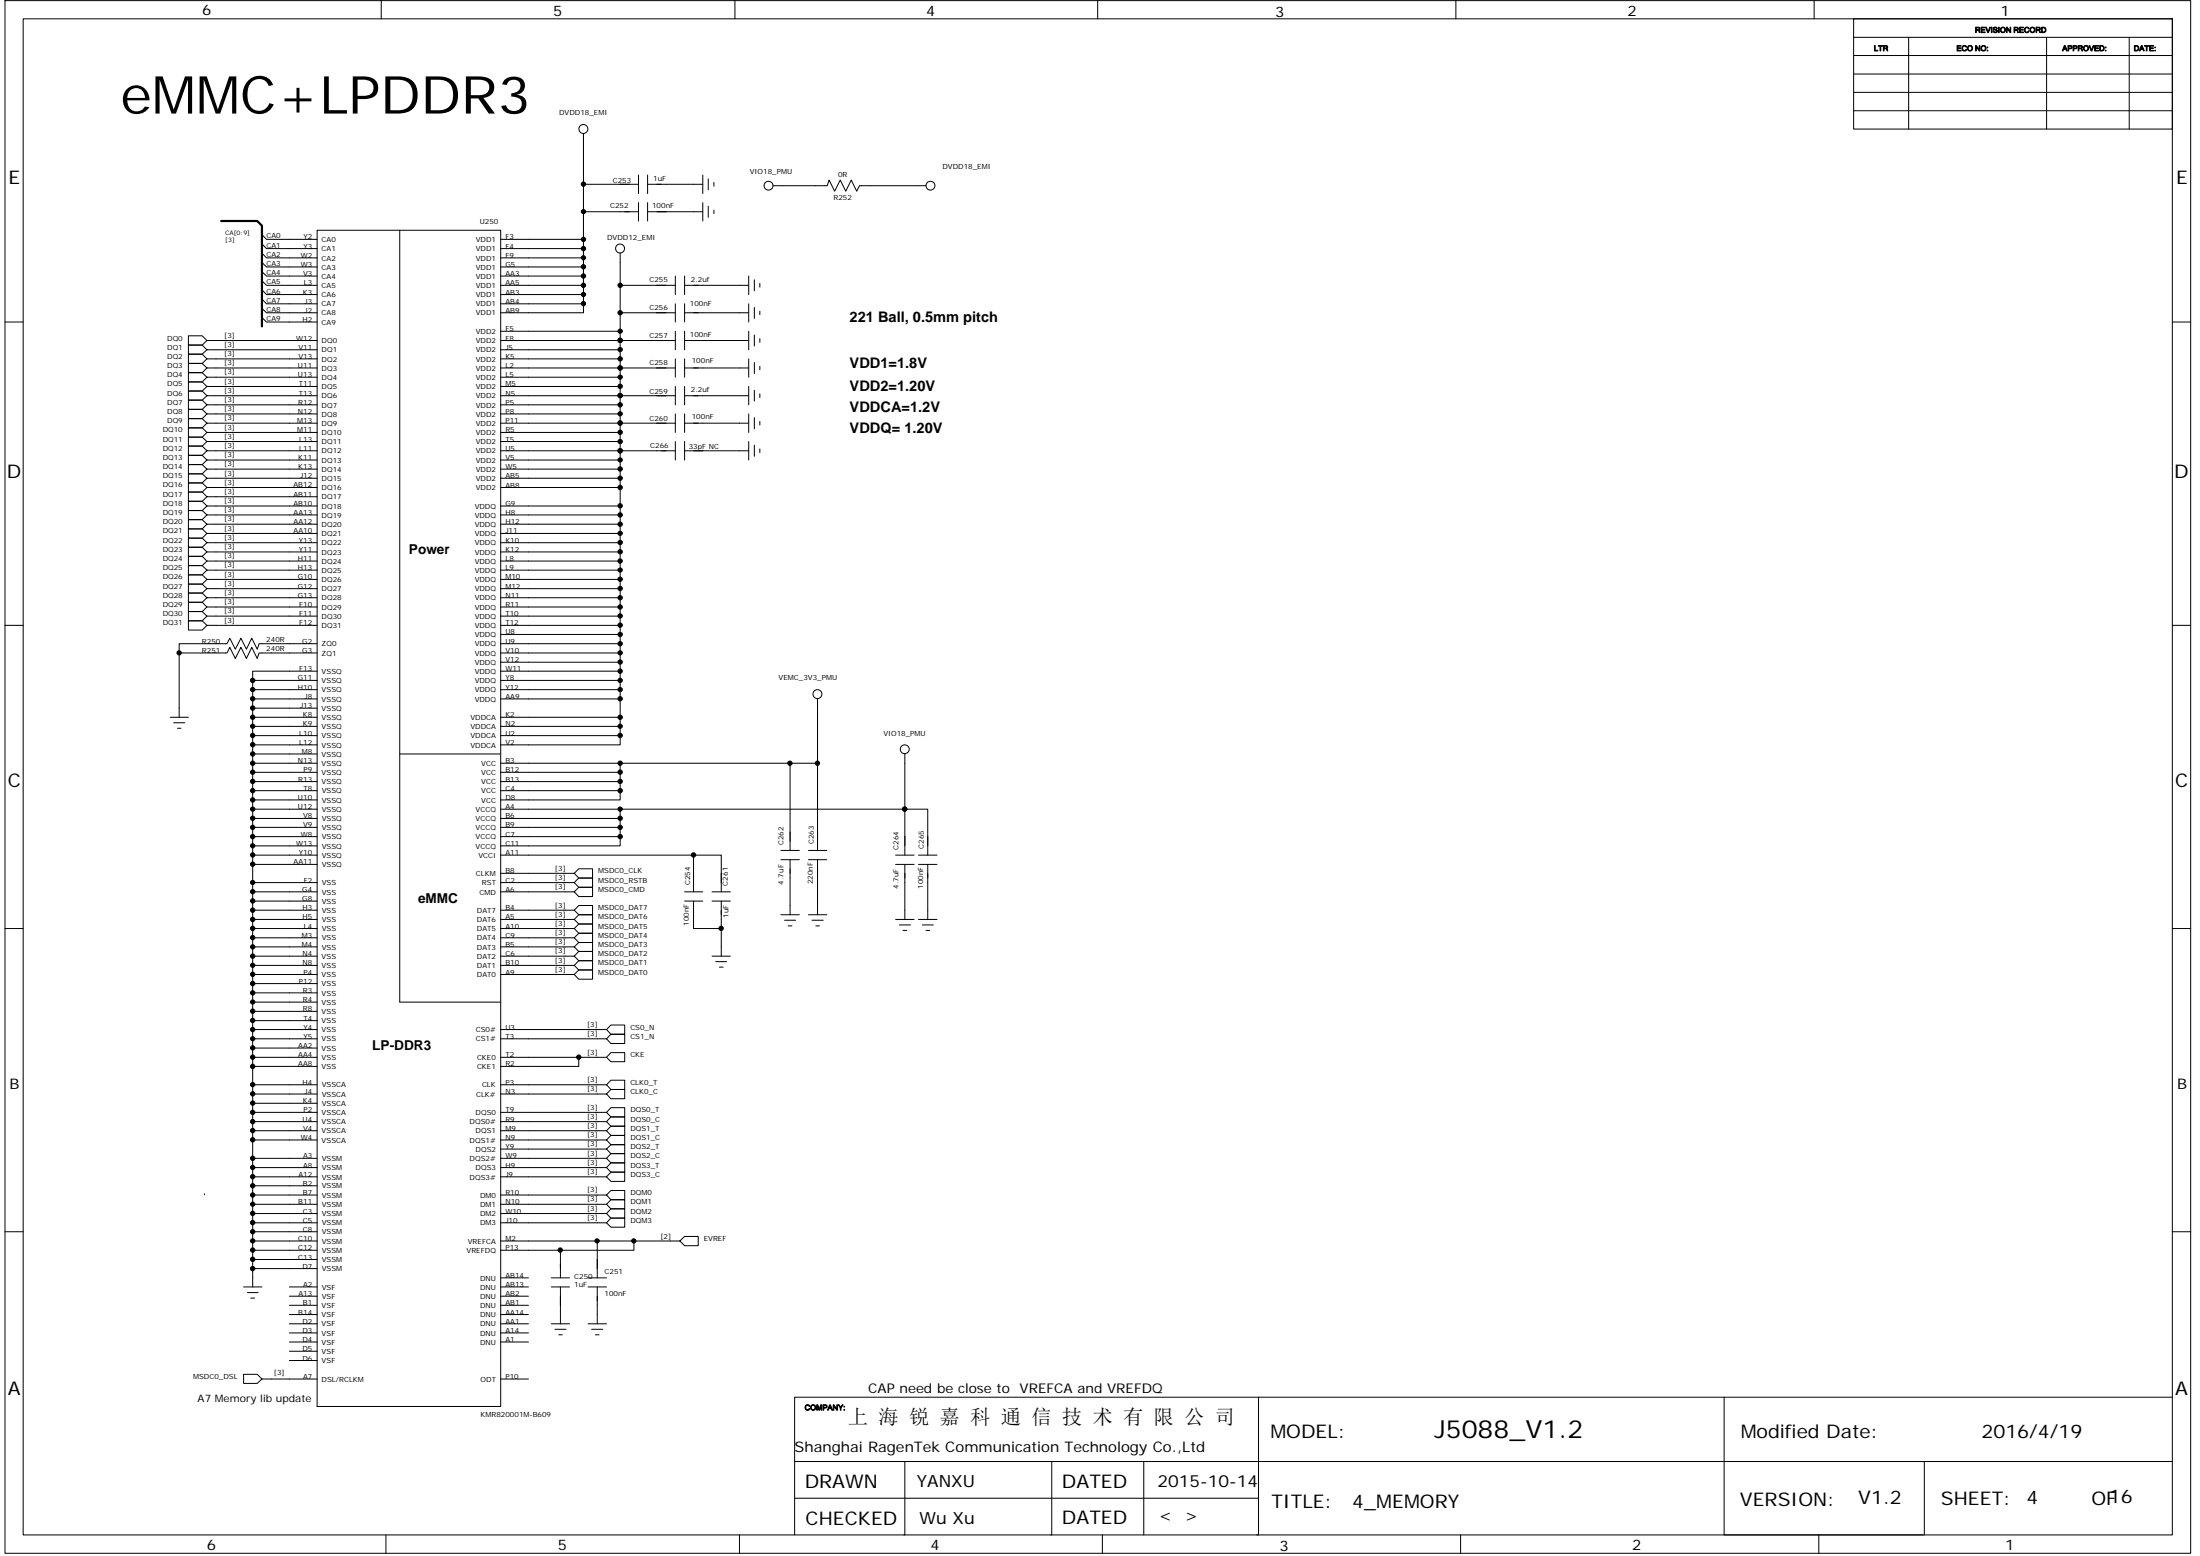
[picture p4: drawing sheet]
<svg xmlns="http://www.w3.org/2000/svg" width="297mm" height="210mm" viewBox="0 0 297 210" stroke-linecap="round" stroke-linejoin="round" font-family="sans-serif">
<g fill="none" stroke="#000" stroke-width=".14">
<path d="M.7 .1h295.1v209.5h-295.1zM3.1 2.5h290.2v204.6h-290.2zM51.5 .1v2.4M78.8 18v15.5M99.2 .1v2.4M148.2 .1v2.4M196.6 .1v2.4M244.9 .1v2.4M250.3 2.5h43v14.9h-43zM250.3 12.5h43M250.3 14.9h43M250.3 10h43"/>
<path d="M250.3 7.5h43M250.3 5h43M257.7 5v12.4M276.3 5v12.4M287.5 5v12.4M35.4 36.7l.6 .6h6.8M35.4 37.9l.6 .6h6.8M35.4 39.1l.6 .7h6.8M35.4 35.4l.6 .6h6.8M35.4 34.2l.6 .6h6.8M35.4 31.7l.6 .6h6.8M35.4 32.9l.6 .6h6.8"/>
<path d="M42.8 31.1h24.8v158.7h-24.8zM54 31.1v104.1h13.6M67.6 37.3h11.2M67.6 36h11.2M67.6 34.8h11.2M67.6 33.5h11.2M67.6 32.3h11.2M78.8 36v3.8M78.8 39.8v2.4h-11.2M78.8 38.5h-11.2M78.8 39.8h-11.2M78.8 33.5v2.5"/>
<path d="M83.7 34.2v8M86.2 24.9h-7.4M86.2 23.6v2.5M86.2 27.3v2.5M86.2 28.6h-7.4M87.4 24.9h7.5M87.4 23.6v2.5M87.4 27.3v2.5M87.4 28.6h7.5M91.2 37.3v2.5M91.2 38.5h-7.5M92.4 37.3v2.5"/>
<path d="M92.4 38.5h8.7M94.9 27.3v2.5M94.9 23.6v2.5M95.6 27.8v1.5M95.6 24.1v1.5M96.4 28.3v.5M96.4 24.6v.5M101.1 37.3v2.5M101.9 37.8v1.4M102.6 38.2v.6M104.4 25.1h7.3l.2-.8 .8 1.5 .8-1.5 .7 1.5 .7-1.5 .8 1.5 .4-.7h8.9M.7 43.5h2.4"/>
<path d="M27.9 52.2l-.6-.7h-1.9v1.3h1.9l.6-.6h14.9M27.9 53.4l-.6-.6h-1.9v1.2h1.9l.6-.6h14.9M27.9 54.6l-.6-.6h-1.9v1.2h1.9l.6-.6h14.9M27.9 55.9l-.6-.7h-1.9v1.3h1.9l.6-.6h14.9M27.9 57.1l-.6-.6h-1.9v1.2h1.9l.6-.6h14.9M27.9 58.4l-.6-.7h-1.9v1.3h1.9l.6-.6h14.9M27.9 59.6l-.6-.6h-1.9v1.2h1.9l.6-.6h14.9M35.4 41.6l.6 .6h6.8M35.4 40.4l.6 .6h6.8M35.4 42.8l.6 .7h6.8M42.8 46h-14.9l-.6 .6h-1.9v-1.3h1.9l.6 .7M42.8 47.2h-14.9l-.6 .6h-1.9v-1.2h1.9l.6 .6"/>
<path d="M42.8 48.4h-14.9l-.6 .6h-1.9v-1.2h1.9l.6 .6M42.8 49.7h-14.9l-.6 .6h-1.9v-1.3h1.9l.6 .7M42.8 50.9h-14.9l-.6 .6h-1.9v-1.2h1.9l.6 .6M67.6 53.4h23.6M67.6 57.1h23.6M67.6 55.9h16.1M67.6 58.4h16.1M67.6 54.6h16.1M78.8 41h-11.2M83.7 44.7v1.3h-16.1M83.7 55.9v7.4M83.7 53.4v2.5"/>
<path d="M83.7 53.4h.1M83.7 50.9v1.3h-16.1M83.7 49.7h.1M83.7 42.2v2.5h-16.1M83.7 59.6h-16.1M83.7 50.9h-16.1M83.7 48.4h-16.1M83.7 47.2h-16.1M83.7 52.2v1.2M91.2 41v2.5M91.2 44.7v2.5M91.2 48.4v2.5"/>
<path d="M91.2 52.2v2.4M91.2 55.9v2.5M91.2 46h-7.5v4.9M91.2 42.2h-7.5M91.2 59.6v2.5M91.2 49.7h-23.6M92.4 42.2h8.7M92.4 41v2.5M92.4 44.7v2.5M92.4 48.4v2.5M92.4 52.2v2.4M92.4 55.9v2.5"/>
<path d="M92.4 46h8.7M92.4 53.4h8.7M92.4 49.7h8.7M92.4 57.1h8.7M92.4 59.6v2.5M101.1 52.2v2.4M101.1 41v2.5M101.1 48.4v2.5M101.1 55.9v2.5M101.1 44.7v2.5M101.1 59.6v2.5M101.9 52.7v1.4"/>
<path d="M101.9 41.5v1.5M101.9 48.9v1.5M101.9 56.4v1.5M101.9 45.2v1.5M102.6 53.1v.6M102.6 42v.5M102.6 49.4v.5M102.6 56.9v.5M102.6 45.7v.5M293.3 43.5h2.5M27.9 60.8l-.6-.6h-1.9v1.2h1.9l.6-.6h14.9M27.9 62.1l-.6-.7h-1.9v1.3h1.9l.6-.6h14.9"/>
<path d="M27.9 63.3l-.6-.6h-1.9v1.2h1.9l.6-.6h14.9M27.9 64.5l-.6-.6h-1.9v1.3h1.9l.6-.7h14.9M27.9 65.8l-.6-.6h-1.9v1.2h1.9l.6-.6h14.9M27.9 67l-.6-.6h-1.9v1.2h1.9l.6-.6h14.9M27.9 68.3l-.6-.7h-1.9v1.3h1.9l.6-.6h14.9M27.9 69.5l-.6-.6h-1.9v1.2h1.9l.6-.6h14.9M27.9 70.7l-.6-.6h-1.9v1.3h1.9l.6-.7h14.9M27.9 72l-.6-.6h-1.9v1.2h1.9l.6-.6h14.9M27.9 73.2l-.6-.6h-1.9v1.3h1.9l.6-.7h14.9M27.9 74.5l-.6-.6h-1.9v1.2h1.9l.6-.6h14.9M27.9 75.7l-.6-.6h-1.9v1.2h1.9l.6-.6h14.9M27.9 76.9l-.6-.6h-1.9v1.3h1.9l.6-.7h14.9"/>
<path d="M27.9 78.2l-.6-.6h-1.9v1.2h1.9l.6-.6h14.9M27.9 79.4l-.6-.6h-1.9v1.2h1.9l.6-.6h14.9M67.6 63.3h16.1v1.2M67.6 78.2h16.1M67.6 76.9h16.1M67.6 79.4h16.1M67.6 75.7h16.1M67.6 69.5h16.1M67.6 74.5h16.1M67.6 70.7h16.1M67.6 73.2h16.1M67.6 68.3h16.1"/>
<path d="M67.6 72h16.1M83.7 65.8h-16.1M83.7 60.8h.1M83.7 65.8v3.7M83.7 64.5h-16.1M83.7 62.1h-16.1M83.7 64.5v1.3M83.7 69.5v28.5M91.2 60.8h-23.6M92.4 60.8h8.7M101.9 60.1v1.5M102.6 60.6v.5"/>
<path d="M.7 84.4h2.4M23 96.8h2.4M23.4 97.5h1.6M24 98.3h.4M27.9 84.4l-.6-.6h-1.9v1.2h1.9l.6-.6h14.9M27.9 83.1l-.6-.6h-1.9v1.3h1.9l.6-.7h14.9M27.9 80.7l-.6-.7h-1.9v1.3h1.9l.6-.6h14.9M27.9 81.9l-.6-.6h-1.9v1.2h1.9l.6-.6h14.9M34.1 95.6v2.4M34.1 93.1h8.7M34.1 91.8v3.8M34.1 98v10"/>
<path d="M42.8 86.9h-7.8l-.3 .7-.7-1.5-.7 1.5-.8-1.5-.7 1.5-.8-1.5-.4 .8h-6.4v1.2M42.8 88.1h-7.8l-.3 .8-.7-1.5-.7 1.5-.8-1.5-.7 1.5-.8-1.5-.4 .7h-6.4v8.7M42.8 90.6h-8.7v1.2h8.7M42.8 94.3h-8.7M42.8 95.6h-8.7M42.8 96.8h-8.7M42.8 98h-8.7M42.8 99.3h-8.7M67.6 84.4h16.1M67.6 86.9h16.1M67.6 81.9h16.1M67.6 90.6h16.1"/>
<path d="M67.6 91.8h16.1M67.6 83.1h16.1M67.6 93.1h16.1M67.6 80.7h16.1M67.6 94.3h16.1M67.6 96.8h16.1M67.6 98h16.1M67.6 99.3h16.1M67.6 85.6h16.1M67.6 88.1h16.1M67.6 89.4h16.1M83.7 98v2.5h-16.1"/>
<path d="M110.4 94.3v20.5M293.3 84.4h2.5M34.1 109.2v1.2h8.7M34.1 110.4v2.5M34.1 114.2v1.2h8.7M34.1 115.4v1.2h8.7M34.1 116.6v2.5h8.7M34.1 119.1v1.3h8.7M34.1 106.7h8.7M34.1 109.2h8.7M34.1 114.2h8.7M34.1 111.7h8.7"/>
<path d="M42.8 101.7h-8.7M42.8 100.5h-8.7M42.8 103h-8.7M42.8 104.2h-8.7M42.8 105.5h-8.7M42.8 108l-8.7-.1v1.3M42.8 112.9h-8.7v1.3M54 101.7h13.6M67.6 103h42.8M67.6 104.2h16.1M67.6 105.5h16.1M67.6 106.7h16.1"/>
<path d="M67.6 110.4h16.1M67.6 112.9h16.1M67.6 111.7h16.1M77.5 117.9l.6-.7h1.9v1.3h-1.9l-.6-.6h-9.9M77.5 119.1l.6-.6h1.9v1.2h-1.9l-.6-.6h-9.9M83.7 105.5v2.5h-16.1M83.7 111.7v2.5h-16.1M83.7 103v2.5M83.7 109.2v2.5M93.6 115.4h-26M105.4 116h2.5M105.4 114.8h2.5"/>
<path d="M106.7 103v11.8M106.7 116v7.4M109.2 116h2.4M109.2 114.8h2.4M110.4 116v7.4M120.9 116.6h2.5M120.9 115.4h2.5M122.2 109.2h.1M122.2 109.2h3.1v6.2M122.2 109.2h-54.6M122.2 101.7v13.7M122.2 116.6v7.5"/>
<path d="M124 116.6h2.5M124 115.4h2.5M125.3 116.6v7.5M.7 125.3h2.4M34.1 125.3v1.3h8.7M34.1 125.3h8.7M34.1 126.6v1.2h8.7M34.1 127.8v1.2h8.7M34.1 129v1.3h8.7M34.1 130.3v1.2h8.7M34.1 131.5v1.2h8.7M34.1 132.7v1.3h8.7"/>
<path d="M34.1 134v1.2h8.7M34.1 135.2v1.3h8.7M34.1 136.5v1.2h8.7M34.1 137.7v1.2h8.7M34.1 138.9v1.3h8.7M34.1 121.6v2.5M34.1 121.6h8.7M34.1 122.8h8.7M34.1 124.1h8.7M34.1 120.4v1.2M34.1 124.1v1.2M77.5 120.4l.6-.7h1.9v1.3h-1.9l-.6-.6h-9.9"/>
<path d="M77.5 122.8l.6-.6h1.9v1.2h-1.9l-.6-.6h-9.9M77.5 124.1l.6-.7h1.9v1.3h-1.9l-.6-.6h-9.9M77.5 125.3l.6-.6h1.9v1.2h-1.9l-.6-.6h-9.9M77.5 126.6l.6-.7h1.9v1.3h-1.9l-.6-.6h-9.9M77.5 127.8l.6-.6h1.9v1.2h-1.9l-.6-.6h-9.9M77.5 129l.6-.6h1.9v1.2h-1.9l-.6-.6h-9.9M77.5 130.3l.6-.7h1.9v1.3h-1.9l-.6-.6h-9.9M77.5 131.5l.6-.6h1.9v1.2h-1.9l-.6-.6h-9.9M81.9 138.9l.6-.6h1.8v1.3h-1.8l-.6-.7h-14.3M92.4 121.6h2.5M92.4 120.4h2.5M93.6 120.4v-5h3.8v5"/>
<path d="M93.6 121.6v3.7h3.8v-3.7M96.1 129h2.5M96.1 121.6h2.5M96.1 120.4h2.5M96.6 129.8h1.5M97.1 130.5h.5M97.4 125.3v3.7M105.4 123.4h2.5M105.9 124.2h1.5M106.4 124.9h.5M109.2 123.4h2.4M109.6 124.2h1.5"/>
<path d="M110.1 124.9h.5M120.9 124.1h2.5M121.4 124.8h1.5M121.9 125.6h.5M124 124.1h2.5M124.5 124.8h1.5M125 125.6h.5M293.3 125.3h2.5M34.1 140.2v1.2h8.7M34.1 141.4v1.3h8.7M34.1 142.7v1.2h8.7M34.1 143.9v2.5h8.7"/>
<path d="M34.1 146.4v1.2h8.7M34.1 147.6v1.3h8.7M34.1 148.9v1.2h8.7M34.1 150.1v1.3h8.7M34.1 151.4v1.2h8.7M34.1 152.6v1.2h8.7M34.1 153.8v2.5h8.7M34.1 156.3v1.3h8.7M34.1 157.6v1.2h8.7M34.1 158.8v1.2h8.7M78.1 142.7v1.2h-10.5M81.9 158.8l.6-.6h1.8v1.2h-1.8l-.6-.6h-14.3"/>
<path d="M81.9 157.6l.6-.7h1.8v1.3h-1.8l-.6-.6h-14.3M81.9 156.3l.6-.6h1.8v1.2h-1.8l-.6-.6h-14.3M81.9 155.1l.6-.6h1.8v1.2h-1.8l-.6-.6h-14.3M81.9 153.8l.6-.6h1.8v1.3h-1.8l-.6-.7h-14.3M81.9 152.6l.6-.6h1.8v1.2h-1.8l-.6-.6h-14.3M81.9 151.4l.6-.7h1.8v1.3h-1.8l-.6-.6h-14.3M81.9 150.1l.6-.6h1.8v1.2h-1.8l-.6-.6h-14.3M81.9 147.6l.6-.6h1.8v1.3h-1.8l-.6-.7h-14.3M81.9 146.4l.6-.6h1.8v1.2h-1.8l-.6-.6h-14.3M81.9 142.7l.6-.7h1.8v1.3h-1.8l-.6-.6h-14.3M81.9 140.2l.6-.6h1.8v1.2h-1.8l-.6-.6h-14.3M.7 166.2h2.4"/>
<path d="M27.6 161.1h.1M32.9 173.7h2.5M33.4 174.4h1.5M33.9 175.2h.5M34.1 160v1.3h8.7M34.1 161.3v1.2h8.7M34.1 162.5v1.3h8.7M34.1 163.8v1.2h8.7M34.1 165v1.2h8.7M34.1 166.2v1.3h8.7M34.1 167.5v1.2h8.7M34.1 168.7v1.3h8.7"/>
<path d="M34.1 170v1.2h8.7M34.1 171.2v2.5M39.1 179.9h3.7M39.1 178.6h3.7M39.1 177.4h3.7M39.1 176.1h3.7M39.1 174.9h3.7M39.1 173.7h3.7M67.6 167.5h13M67.6 168.7h8.1M67.6 179.9h3.7M67.6 178.6h3.7"/>
<path d="M67.6 177.4h3.7M67.6 176.1h3.7M67.6 174.9h3.7M67.6 173.7h3.7M67.6 172.4h3.7M74.4 173.7h2.5M74.4 172.4h2.5M74.4 178.6h2.5M74.9 179.4h1.5M75.7 173.7v4.9M79.4 173.7h2.5M79.4 172.4h2.5"/>
<path d="M79.4 178.6h2.5M79.9 179.4h1.5M80.6 173.7v4.9M81.9 165l.6-.6h1.8v1.2h-1.8l-.6-.6h-14.3M81.9 163.8l.6-.7h1.8v1.3h-1.8l-.6-.6h-14.3M81.9 162.5l.6-.6h1.8v1.2h-1.8l-.6-.6h-14.3M81.9 161.3l.6-.6h1.8v1.2h-1.8l-.6-.6h-14.3M85.6 167.5v1.2h-9.9v3.7M85.6 167.5h-5v4.9M91.8 167.5l.6-.6h1.9v1.2h-1.9l-.6-.6h-6.2M293.3 166.2h2.5M35.4 186.1l-.7-.6h-1.8v1.2h1.8l.7-.6h7.4"/>
<path d="M39.1 181.1h3.7M39.1 182.4h3.7M39.1 183.6h3.7M67.6 181.1h3.7M67.6 186.1h3.7M75.4 180.1h.5M80.4 180.1h.5M107.3 197.2h186M122.2 197.2v9.9h-.2M142 197.2v9.9h-.1M154.4 197.2v9.9M169.9 188.6v18.5h-.2"/>
<path d="M232.8 188.6v18.5h26.9M259.8 197.2v9.9M293.3 188.6h-186v18.5M52.1 207.1v2.5M99.8 207.1v2.5M107.3 202.2h62.6M148.8 207.1v2.5M197.2 207.1v2.5M245.6 207.1v2.5"/>
<circle cx="78.8" cy="17.4" r=".61"/>
<circle cx="83.7" cy="33.5" r=".61"/>
<circle cx="103.8" cy="25.1" r=".6"/>
<circle cx="125.6" cy="25.1" r=".6"/>
<circle cx="110.4" cy="93.7" r=".61"/>
<circle cx="122.2" cy="101.1" r=".6"/>
</g>
<g fill="#000" stroke="#000" stroke-width=".14">
<circle cx="78.8" cy="24.8" r=".3"/>
<circle cx="78.8" cy="38.5" r=".3"/>
<circle cx="78.8" cy="33.5" r=".3"/>
<circle cx="78.8" cy="32.3" r=".3"/>
<circle cx="78.8" cy="37.3" r=".3"/>
<circle cx="78.8" cy="36" r=".3"/>
<circle cx="78.8" cy="28.6" r=".29"/>
<circle cx="78.8" cy="34.8" r=".29"/>
<circle cx="78.8" cy="39.7" r=".29"/>
<circle cx="83.7" cy="38.5" r=".3"/>
<circle cx="78.8" cy="41" r=".3"/>
<circle cx="83.7" cy="54.6" r=".3"/>
<circle cx="83.7" cy="52.1" r=".3"/>
<circle cx="83.7" cy="57.1" r=".3"/>
<circle cx="83.7" cy="42.2" r=".3"/>
<circle cx="83.7" cy="45.9" r=".3"/>
<circle cx="83.7" cy="48.4" r=".3"/>
<circle cx="83.7" cy="58.3" r=".3"/>
<circle cx="83.7" cy="53.4" r=".3"/>
<circle cx="83.7" cy="47.2" r=".3"/>
<circle cx="83.7" cy="49.7" r=".3"/>
<circle cx="83.7" cy="59.6" r=".3"/>
<circle cx="83.7" cy="55.8" r=".29"/>
<circle cx="83.7" cy="44.7" r=".29"/>
<circle cx="83.7" cy="50.9" r=".29"/>
<circle cx="83.7" cy="69.5" r=".3"/>
<circle cx="83.7" cy="73.2" r=".3"/>
<circle cx="83.7" cy="78.2" r=".3"/>
<circle cx="83.7" cy="70.7" r=".3"/>
<circle cx="83.7" cy="68.3" r=".3"/>
<circle cx="83.7" cy="79.4" r=".3"/>
<circle cx="83.7" cy="65.8" r=".3"/>
<circle cx="83.7" cy="75.7" r=".3"/>
<circle cx="83.7" cy="74.5" r=".3"/>
<circle cx="83.7" cy="64.5" r=".3"/>
<circle cx="83.7" cy="60.8" r=".3"/>
<circle cx="83.7" cy="63.3" r=".3"/>
<circle cx="83.7" cy="62.1" r=".29"/>
<circle cx="83.7" cy="72" r=".29"/>
<circle cx="83.7" cy="76.9" r=".29"/>
<circle cx="24.2" cy="88.1" r=".29"/>
<circle cx="34.1" cy="96.8" r=".3"/>
<circle cx="34.1" cy="95.5" r=".3"/>
<circle cx="34.1" cy="94.3" r=".3"/>
<circle cx="34.1" cy="91.8" r=".3"/>
<circle cx="34.1" cy="99.2" r=".3"/>
<circle cx="34.1" cy="93.1" r=".29"/>
<circle cx="34.1" cy="98" r=".29"/>
<circle cx="83.7" cy="89.3" r=".3"/>
<circle cx="83.7" cy="90.6" r=".3"/>
<circle cx="83.7" cy="83.1" r=".3"/>
<circle cx="83.7" cy="86.9" r=".3"/>
<circle cx="83.7" cy="94.3" r=".3"/>
<circle cx="83.7" cy="81.9" r=".3"/>
<circle cx="83.7" cy="84.4" r=".3"/>
<circle cx="83.7" cy="96.8" r=".3"/>
<circle cx="83.7" cy="80.7" r=".3"/>
<circle cx="83.7" cy="91.8" r=".3"/>
<circle cx="83.7" cy="85.6" r=".3"/>
<circle cx="83.7" cy="99.2" r=".3"/>
<circle cx="83.7" cy="98" r=".29"/>
<circle cx="83.7" cy="88.1" r=".29"/>
<circle cx="83.7" cy="93.1" r=".29"/>
<circle cx="34.1" cy="104.2" r=".3"/>
<circle cx="34.1" cy="103" r=".3"/>
<circle cx="34.1" cy="112.9" r=".3"/>
<circle cx="34.1" cy="100.5" r=".3"/>
<circle cx="34.1" cy="116.6" r=".3"/>
<circle cx="34.1" cy="110.4" r=".3"/>
<circle cx="34.1" cy="106.7" r=".3"/>
<circle cx="34.1" cy="101.7" r=".3"/>
<circle cx="34.1" cy="105.4" r=".3"/>
<circle cx="34.1" cy="115.4" r=".3"/>
<circle cx="34.1" cy="111.7" r=".3"/>
<circle cx="34.1" cy="107.9" r=".3"/>
<circle cx="34.1" cy="119.1" r=".29"/>
<circle cx="34.1" cy="114.1" r=".29"/>
<circle cx="34.1" cy="109.2" r=".29"/>
<circle cx="83.7" cy="106.7" r=".3"/>
<circle cx="83.7" cy="105.4" r=".3"/>
<circle cx="83.7" cy="111.7" r=".3"/>
<circle cx="83.7" cy="112.9" r=".3"/>
<circle cx="83.7" cy="103" r=".3"/>
<circle cx="83.7" cy="104.2" r=".3"/>
<circle cx="83.7" cy="110.4" r=".3"/>
<circle cx="83.7" cy="109.2" r=".29"/>
<circle cx="93.6" cy="115.4" r=".3"/>
<circle cx="106.7" cy="103" r=".3"/>
<circle cx="110.4" cy="103" r=".29"/>
<circle cx="122.2" cy="109.2" r=".29"/>
<circle cx="34.1" cy="129" r=".3"/>
<circle cx="34.1" cy="132.7" r=".3"/>
<circle cx="34.1" cy="134" r=".3"/>
<circle cx="34.1" cy="124.1" r=".3"/>
<circle cx="34.1" cy="126.5" r=".3"/>
<circle cx="34.1" cy="131.5" r=".3"/>
<circle cx="34.1" cy="138.9" r=".3"/>
<circle cx="34.1" cy="125.3" r=".3"/>
<circle cx="34.1" cy="127.8" r=".3"/>
<circle cx="34.1" cy="121.6" r=".3"/>
<circle cx="34.1" cy="136.5" r=".3"/>
<circle cx="34.1" cy="137.7" r=".3"/>
<circle cx="34.1" cy="122.8" r=".3"/>
<circle cx="34.1" cy="120.3" r=".3"/>
<circle cx="34.1" cy="130.3" r=".29"/>
<circle cx="34.1" cy="135.2" r=".29"/>
<circle cx="97.4" cy="125.3" r=".3"/>
<circle cx="34.1" cy="146.4" r=".3"/>
<circle cx="34.1" cy="150.1" r=".3"/>
<circle cx="34.1" cy="153.8" r=".3"/>
<circle cx="34.1" cy="141.4" r=".3"/>
<circle cx="34.1" cy="148.9" r=".3"/>
<circle cx="34.1" cy="152.6" r=".3"/>
<circle cx="34.1" cy="158.8" r=".3"/>
<circle cx="34.1" cy="156.3" r=".3"/>
<circle cx="34.1" cy="151.4" r=".3"/>
<circle cx="34.1" cy="147.6" r=".3"/>
<circle cx="34.1" cy="143.9" r=".3"/>
<circle cx="34.1" cy="142.7" r=".3"/>
<circle cx="34.1" cy="140.2" r=".29"/>
<circle cx="34.1" cy="157.6" r=".29"/>
<circle cx="78.1" cy="142.7" r=".3"/>
<circle cx="34.1" cy="163.7" r=".3"/>
<circle cx="34.1" cy="169.9" r=".3"/>
<circle cx="34.1" cy="166.2" r=".3"/>
<circle cx="34.1" cy="171.2" r=".3"/>
<circle cx="34.1" cy="160" r=".3"/>
<circle cx="34.1" cy="165" r=".3"/>
<circle cx="34.1" cy="168.7" r=".3"/>
<circle cx="34.1" cy="161.3" r=".3"/>
<circle cx="34.1" cy="162.5" r=".29"/>
<circle cx="34.1" cy="167.5" r=".29"/>
<circle cx="75.6" cy="168.7" r=".3"/>
<circle cx="80.6" cy="167.5" r=".29"/>
<circle cx="85.6" cy="167.5" r=".29"/>
</g>
<path d="M29.9 29.8h4.8l.7 .7v13.5" fill="none" stroke="#000" stroke-width=".3"/>
<text font-size="7.1" x="16.3" y="15.3">eMMC+LPDDR3</text>
<text font-size="3.4" x="193.7" y="194.1">J5088_V1.2</text>
<text font-size="2.8" x="114.5" y="192.2">上 海 锐 嘉 科 通 信 技 术 有 限 公 司</text>
<g font-size="2.5">
<text x="1.2" y="24.9">E</text>
<text x="293.8" y="24.9">E</text>
<text x=".9" y="64.5">D</text>
<text x="293.6" y="64.5">D</text>
<text x="1.1" y="106.2">C</text>
<text x="293.7" y="106.2">C</text>
<text x="1.1" y="188.3">A</text>
<text x="293.7" y="188.3">A</text>
<text x="171.5" y="194">MODEL:</text>
<text x="235" y="194">Modified Date:</text>
<text x="267.5" y="194">2016/4/19</text>
<text x="108.6" y="200.9">DRAWN</text>
<text x="143.4" y="200.9">DATED</text>
<text x="171.7" y="203.6">TITLE:</text>
<text x="182.6" y="203.6">4_MEMORY</text>
<text x="234.9" y="203.2">VERSION:</text>
<text x="250.9" y="202.9">V1.2</text>
<text x="262.1" y="203.1">SHEET:</text>
<text x="273.6" y="202.9">4</text>
<text x="282.4" y="203.1">OF16</text>
<text x="108.8" y="205.8">CHECKED</text>
<text x="143.4" y="205.7">DATED</text>
</g>
<g font-size="2.3">
<text x="123.8" y="200.7">YANXU</text>
<text x="156.3" y="200.7">2015-10-14</text>
<text x="124.1" y="205.7">Wu Xu</text>
<text x="156.5" y="205.3">&lt;</text>
<text x="159.9" y="205.3">&gt;</text>
</g>
<g font-size="2">
<text x="27.3" y="2.1">6</text>
<text x="74.7" y="2.2">5</text>
<text x="125" y="2.2">4</text>
<text x="172.2" y="2.3">3</text>
<text x="219.7" y="2.2">2</text>
<text x="270.1" y="2.2">1</text>
<text x="114.7" y="43.5">221 Ball, 0.5mm pitch</text>
<text x="114.7" y="49.7">VDD1=1.8V</text>
<text x="114.7" y="52.8">VDD2=1.20V</text>
<text x="114.7" y="55.6">VDDCA=1.2V</text>
<text x="114.7" y="58.5">VDDQ= 1.20V</text>
<text x="1.3" y="146.9">B</text>
<text x="293.9" y="146.9">B</text>
<text x="107.3" y="196">Shanghai RagenTek Communication Technology Co.,Ltd</text>
<text x="27.9" y="209.1">6</text>
<text x="75.3" y="209.2">5</text>
<text x="125.6" y="209.2">4</text>
<text x="172.8" y="209.4">3</text>
<text x="220.4" y="209.2">2</text>
<text x="270.7" y="209.2">1</text>
</g>
<g font-size="1.8">
<text x="55.2" y="74.7">Power</text>
<text x="56.4" y="121.9">eMMC</text>
<text x="50.3" y="141.7">LP-DDR3</text>
<text x="117.2" y="187.9">CAP need be close to VREFCA and VREFDQ</text>
</g>
<text font-size="1.4" x="26.7" y="189.2">A7 Memory lib update</text>
<g font-size="1">
<text x="266.7" y="4.4">REVISION RECORD</text>
<text x="253" y="6.9">LTR</text>
<text x="264.2" y="6.9">ECO NO:</text>
<text x="278.4" y="6.9">APPROVED:</text>
<text x="288.1" y="6.9">DATE:</text>
<text x="75.5" y="15.6">DVDD18_EMI</text>
<text x="101.2" y="23.5">VIO18_PMU</text>
<text x="113.2" y="23.8">0R</text>
<text x="127.3" y="22.8">DVDD18_EMI</text>
<text x="82.4" y="28">C252</text>
<text x="82.7" y="24.7">C253</text>
<text x="88" y="28.1">100nF</text>
<text x="88.2" y="24.5">1uF</text>
<text x="112.5" y="27.1">R252</text>
<text x="36" y="32.2">CA0</text>
<text x="36" y="33.4">CA1</text>
<text x="36" y="34.7">CA2</text>
<text x="36" y="35.9">CA3</text>
<text x="40.6" y="34.8">W2</text>
<text x="41" y="33.6">Y3</text>
<text x="41" y="32.3">Y2</text>
<text x="43.4" y="35.2">CA2</text>
<text x="43.4" y="33.9">CA1</text>
<text x="43.4" y="32.7">CA0</text>
<text x="64.2" y="35.2">VDD1</text>
<text x="64.2" y="33.9">VDD1</text>
<text x="64.2" y="32.7">VDD1</text>
<text x="64.8" y="30.2">U250</text>
<text x="68.2" y="34.8">F9</text>
<text x="68.2" y="33.6">F4</text>
<text x="68.2" y="32.3">F3</text>
<text x="82" y="32.4">DVDD12_EMI</text>
<text x="36" y="37.1">CA4</text>
<text x="36" y="38.4">CA5</text>
<text x="36" y="39.6">CA6</text>
<text x="36" y="40.9">CA7</text>
<text x="40.6" y="36">W3</text>
<text x="40.9" y="39.8">K3</text>
<text x="40.9" y="37.3">V3</text>
<text x="41" y="38.5">L3</text>
<text x="41.1" y="41">J3</text>
<text x="43.4" y="40.1">CA6</text>
<text x="43.4" y="41.4">CA7</text>
<text x="43.4" y="38.9">CA5</text>
<text x="43.4" y="37.6">CA4</text>
<text x="43.4" y="36.4">CA3</text>
<text x="64.2" y="36.4">VDD1</text>
<text x="64.2" y="37.6">VDD1</text>
<text x="64.2" y="38.9">VDD1</text>
<text x="64.2" y="40.1">VDD1</text>
<text x="64.2" y="41.4">VDD1</text>
<text x="68.2" y="36">G5</text>
<text x="68.2" y="37.3">AA3</text>
<text x="68.2" y="38.5">AA5</text>
<text x="68.2" y="39.8">AB3</text>
<text x="68.2" y="41">AB4</text>
<text x="87.7" y="41.9">C256</text>
<text x="87.7" y="38.1">C255</text>
<text x="93.2" y="41.4">100nF</text>
<text x="93.3" y="38">2.2uf</text>
<text x="22.6" y="46">DQ0</text>
<text x="22.6" y="47.2">DQ1</text>
<text x="30.3" y="45.6">[3]</text>
<text x="30.3" y="46.8">[3]</text>
<text x="36" y="42.1">CA8</text>
<text x="36" y="43.3">CA9</text>
<text x="40" y="46">W12</text>
<text x="40.3" y="47.2">V11</text>
<text x="40.8" y="43.5">H2</text>
<text x="41.1" y="42.2">J2</text>
<text x="43.4" y="43.8">CA9</text>
<text x="43.4" y="42.6">CA8</text>
<text x="43.4" y="47.6">DQ1</text>
<text x="43.4" y="46.3">DQ0</text>
<text x="64.2" y="42.6">VDD1</text>
<text x="64.2" y="45.1">VDD2</text>
<text x="64.2" y="46.3">VDD2</text>
<text x="64.2" y="47.6">VDD2</text>
<text x="68.2" y="42.2">AB9</text>
<text x="68.2" y="44.7">F5</text>
<text x="68.2" y="46">F8</text>
<text x="68.2" y="47.2">J5</text>
<text x="87.7" y="45.6">C257</text>
<text x="93.2" y="45.4">100nF</text>
<text x="22.6" y="48.4">DQ2</text>
<text x="22.6" y="49.7">DQ3</text>
<text x="22.6" y="50.9">DQ4</text>
<text x="22.6" y="52.2">DQ5</text>
<text x="22.6" y="53.4">DQ6</text>
<text x="30.3" y="48.1">[3]</text>
<text x="30.3" y="49.3">[3]</text>
<text x="30.3" y="50.5">[3]</text>
<text x="30.3" y="51.8">[3]</text>
<text x="30.3" y="53">[3]</text>
<text x="40.2" y="50.9">U13</text>
<text x="40.2" y="49.7">U11</text>
<text x="40.3" y="48.4">V13</text>
<text x="40.4" y="52.2">T11</text>
<text x="40.4" y="53.4">T13</text>
<text x="43.4" y="52.5">DQ5</text>
<text x="43.4" y="53.8">DQ6</text>
<text x="43.4" y="51.3">DQ4</text>
<text x="43.4" y="48.8">DQ2</text>
<text x="43.4" y="50">DQ3</text>
<text x="64.2" y="53.8">VDD2</text>
<text x="64.2" y="52.5">VDD2</text>
<text x="64.2" y="48.8">VDD2</text>
<text x="64.2" y="50">VDD2</text>
<text x="64.2" y="51.3">VDD2</text>
<text x="68.2" y="53.4">N5</text>
<text x="68.2" y="52.2">M5</text>
<text x="68.2" y="48.4">K5</text>
<text x="68.2" y="49.7">L2</text>
<text x="68.2" y="50.9">L5</text>
<text x="87.7" y="53.1">C259</text>
<text x="87.7" y="49.3">C258</text>
<text x="93.3" y="52.9">2.2uf</text>
<text x="93.4" y="49">100nF</text>
<text x="22" y="58.4">DQ10</text>
<text x="22" y="59.6">DQ11</text>
<text x="22.6" y="54.6">DQ7</text>
<text x="22.6" y="55.9">DQ8</text>
<text x="22.6" y="57.1">DQ9</text>
<text x="30.3" y="54.3">[3]</text>
<text x="30.3" y="55.5">[3]</text>
<text x="30.3" y="56.7">[3]</text>
<text x="30.3" y="58">[3]</text>
<text x="30.3" y="59.2">[3]</text>
<text x="40.1" y="57.1">M13</text>
<text x="40.1" y="58.4">M11</text>
<text x="40.2" y="55.9">N12</text>
<text x="40.3" y="54.6">R12</text>
<text x="40.4" y="59.6">L13</text>
<text x="43.4" y="59.9">DQ11</text>
<text x="43.4" y="56.2">DQ8</text>
<text x="43.4" y="57.5">DQ9</text>
<text x="43.4" y="58.7">DQ10</text>
<text x="43.4" y="55">DQ7</text>
<text x="64.2" y="57.5">VDD2</text>
<text x="64.2" y="58.7">VDD2</text>
<text x="64.2" y="56.2">VDD2</text>
<text x="64.2" y="55">VDD2</text>
<text x="64.2" y="59.9">VDD2</text>
<text x="68.2" y="57.1">P11</text>
<text x="68.2" y="58.4">R5</text>
<text x="68.2" y="55.9">P8</text>
<text x="68.2" y="54.6">P5</text>
<text x="68.2" y="59.6">T5</text>
<text x="87.7" y="56.7">C260</text>
<text x="93.4" y="56.5">100nF</text>
<text x="22" y="60.8">DQ12</text>
<text x="22" y="62.1">DQ13</text>
<text x="22" y="63.3">DQ14</text>
<text x="22" y="64.5">DQ15</text>
<text x="22" y="65.8">DQ16</text>
<text x="30.3" y="60.5">[3]</text>
<text x="30.3" y="61.7">[3]</text>
<text x="30.3" y="62.9">[3]</text>
<text x="30.3" y="64.2">[3]</text>
<text x="30.3" y="65.4">[3]</text>
<text x="39.6" y="65.8">AB12</text>
<text x="40.3" y="62.1">K11</text>
<text x="40.3" y="63.3">K13</text>
<text x="40.4" y="60.8">L11</text>
<text x="40.5" y="64.5">J12</text>
<text x="43.4" y="64.9">DQ15</text>
<text x="43.4" y="62.4">DQ13</text>
<text x="43.4" y="63.7">DQ14</text>
<text x="43.4" y="61.2">DQ12</text>
<text x="64.2" y="61.2">VDD2</text>
<text x="64.2" y="62.4">VDD2</text>
<text x="64.2" y="63.7">VDD2</text>
<text x="64.2" y="64.9">VDD2</text>
<text x="68.2" y="60.8">U5</text>
<text x="68.2" y="62.1">V5</text>
<text x="68.2" y="63.3">W5</text>
<text x="68.2" y="64.5">AB5</text>
<text x="68.2" y="65.8">AB8</text>
<text x="87.8" y="60.5">C266</text>
<text x="93" y="60.6">33pF NC</text>
<text x="22" y="67">DQ17</text>
<text x="22" y="68.3">DQ18</text>
<text x="22" y="69.5">DQ19</text>
<text x="22" y="70.7">DQ20</text>
<text x="22" y="72">DQ21</text>
<text x="30.3" y="66.7">[3]</text>
<text x="30.3" y="67.9">[3]</text>
<text x="30.3" y="69.2">[3]</text>
<text x="30.3" y="70.4">[3]</text>
<text x="30.3" y="71.6">[3]</text>
<text x="39.6" y="67">AB11</text>
<text x="39.6" y="68.3">AB10</text>
<text x="39.6" y="69.5">AA13</text>
<text x="39.6" y="70.7">AA12</text>
<text x="39.6" y="72">AA10</text>
<text x="43.4" y="69.9">DQ19</text>
<text x="43.4" y="67.4">DQ17</text>
<text x="43.4" y="71.1">DQ20</text>
<text x="43.4" y="66.1">DQ16</text>
<text x="43.4" y="68.6">DQ18</text>
<text x="64.1" y="68.6">VDDQ</text>
<text x="64.1" y="71.1">VDDQ</text>
<text x="64.1" y="69.9">VDDQ</text>
<text x="64.2" y="66.1">VDD2</text>
<text x="68.2" y="72">J11</text>
<text x="68.2" y="68.3">G9</text>
<text x="68.2" y="70.7">H12</text>
<text x="68.2" y="69.5">H8</text>
<text x="22" y="73.2">DQ22</text>
<text x="22" y="74.5">DQ23</text>
<text x="22" y="75.7">DQ24</text>
<text x="22" y="76.9">DQ25</text>
<text x="30.3" y="72.9">[3]</text>
<text x="30.3" y="74.1">[3]</text>
<text x="30.3" y="75.4">[3]</text>
<text x="30.3" y="76.6">[3]</text>
<text x="30.3" y="77.8">[3]</text>
<text x="40.2" y="76.9">H13</text>
<text x="40.2" y="75.7">H11</text>
<text x="40.4" y="74.5">Y11</text>
<text x="40.4" y="73.2">Y13</text>
<text x="43.4" y="77.3">DQ25</text>
<text x="43.4" y="76.1">DQ24</text>
<text x="43.4" y="74.8">DQ23</text>
<text x="43.4" y="73.6">DQ22</text>
<text x="43.4" y="72.3">DQ21</text>
<text x="64.1" y="76.1">VDDQ</text>
<text x="64.1" y="77.3">VDDQ</text>
<text x="64.1" y="72.3">VDDQ</text>
<text x="64.1" y="73.6">VDDQ</text>
<text x="64.1" y="74.8">VDDQ</text>
<text x="68.2" y="75.7">L8</text>
<text x="68.2" y="76.9">L9</text>
<text x="68.2" y="73.2">K10</text>
<text x="68.2" y="74.5">K12</text>
<text x="22" y="78.2">DQ26</text>
<text x="22" y="79.4">DQ27</text>
<text x="22" y="80.7">DQ28</text>
<text x="22" y="81.9">DQ29</text>
<text x="22" y="83.1">DQ30</text>
<text x="30.3" y="79.1">[3]</text>
<text x="30.3" y="80.3">[3]</text>
<text x="30.3" y="81.5">[3]</text>
<text x="30.3" y="82.8">[3]</text>
<text x="40.2" y="78.2">G10</text>
<text x="40.2" y="79.4">G12</text>
<text x="40.2" y="80.7">G13</text>
<text x="40.4" y="81.9">F10</text>
<text x="40.4" y="83.1">F11</text>
<text x="43.4" y="82.3">DQ29</text>
<text x="43.4" y="78.5">DQ26</text>
<text x="43.4" y="83.5">DQ30</text>
<text x="43.4" y="79.8">DQ27</text>
<text x="43.4" y="81">DQ28</text>
<text x="64.1" y="81">VDDQ</text>
<text x="64.1" y="78.6">VDDQ</text>
<text x="64.1" y="82.3">VDDQ</text>
<text x="64.1" y="83.5">VDDQ</text>
<text x="64.1" y="79.8">VDDQ</text>
<text x="68.2" y="80.7">N11</text>
<text x="68.2" y="78.2">M10</text>
<text x="68.2" y="81.9">R11</text>
<text x="68.2" y="83.1">T10</text>
<text x="68.2" y="79.4">M12</text>
<text x="22" y="84.4">DQ31</text>
<text x="27.3" y="86.9">R250</text>
<text x="27.3" y="88.1">R251</text>
<text x="30.3" y="84">[3]</text>
<text x="36" y="86.6">240R</text>
<text x="36" y="87.8">240R</text>
<text x="40.4" y="84.4">F12</text>
<text x="40.8" y="86.9">G2</text>
<text x="40.8" y="88.1">G3</text>
<text x="43.4" y="84.8">DQ31</text>
<text x="43.4" y="87.2">ZQ0</text>
<text x="43.4" y="88.5">ZQ1</text>
<text x="64.1" y="84.8">VDDQ</text>
<text x="64.1" y="86">VDDQ</text>
<text x="64.1" y="87.2">VDDQ</text>
<text x="64.1" y="88.5">VDDQ</text>
<text x="64.1" y="89.7">VDDQ</text>
<text x="68.2" y="84.4">T12</text>
<text x="68.2" y="85.6">U8</text>
<text x="68.2" y="86.9">U9</text>
<text x="68.2" y="88.1">V10</text>
<text x="68.2" y="89.4">V12</text>
<text x="40.2" y="91.8">G11</text>
<text x="40.2" y="93.1">H10</text>
<text x="40.4" y="90.6">F13</text>
<text x="40.5" y="95.6">J13</text>
<text x="41.1" y="94.3">J8</text>
<text x="43.4" y="90.9">VSSQ</text>
<text x="43.4" y="92.2">VSSQ</text>
<text x="43.4" y="93.4">VSSQ</text>
<text x="43.4" y="94.7">VSSQ</text>
<text x="43.4" y="95.9">VSSQ</text>
<text x="64.1" y="90.9">VDDQ</text>
<text x="64.1" y="92.2">VDDQ</text>
<text x="64.1" y="93.4">VDDQ</text>
<text x="64.1" y="94.7">VDDQ</text>
<text x="68.2" y="90.6">W11</text>
<text x="68.2" y="91.8">Y8</text>
<text x="68.2" y="93.1">Y12</text>
<text x="68.2" y="94.3">AA9</text>
<text x="105.1" y="91.8">VEMC_3V3_PMU</text>
<text x="40.4" y="99.3">L10</text>
<text x="40.4" y="100.5">L12</text>
<text x="40.7" y="101.7">M8</text>
<text x="40.9" y="96.8">K8</text>
<text x="40.9" y="98">K9</text>
<text x="43.4" y="97.2">VSSQ</text>
<text x="43.4" y="98.4">VSSQ</text>
<text x="43.4" y="99.6">VSSQ</text>
<text x="43.4" y="100.9">VSSQ</text>
<text x="63.5" y="98.4">VDDCA</text>
<text x="63.5" y="99.6">VDDCA</text>
<text x="63.5" y="97.2">VDDCA</text>
<text x="63.5" y="100.9">VDDCA</text>
<text x="68.2" y="98">N2</text>
<text x="68.2" y="99.3">U2</text>
<text x="68.2" y="96.8">K2</text>
<text x="68.2" y="100.5">V2</text>
<text x="119.3" y="99.3">VIO18_PMU</text>
<text x="40.2" y="103">N13</text>
<text x="40.2" y="108">U10</text>
<text x="40.3" y="105.5">R13</text>
<text x="41" y="104.2">P9</text>
<text x="41" y="106.7">T8</text>
<text x="43.4" y="102.1">VSSQ</text>
<text x="43.4" y="103.4">VSSQ</text>
<text x="43.4" y="104.6">VSSQ</text>
<text x="43.4" y="105.8">VSSQ</text>
<text x="43.4" y="107.1">VSSQ</text>
<text x="65" y="103.4">VCC</text>
<text x="65" y="104.6">VCC</text>
<text x="65" y="105.8">VCC</text>
<text x="65" y="107.1">VCC</text>
<text x="68.2" y="103">B3</text>
<text x="68.2" y="104.2">B12</text>
<text x="68.2" y="105.5">B13</text>
<text x="68.2" y="106.7">C4</text>
<text x="68.2" y="108">D8</text>
<text x="40.2" y="109.2">U12</text>
<text x="40.6" y="112.9">W8</text>
<text x="40.9" y="110.4">V8</text>
<text x="40.9" y="111.7">V9</text>
<text x="43.4" y="108.3">VSSQ</text>
<text x="43.4" y="109.6">VSSQ</text>
<text x="43.4" y="110.8">VSSQ</text>
<text x="43.4" y="112">VSSQ</text>
<text x="43.4" y="113.3">VSSQ</text>
<text x="64.2" y="109.6">VCCQ</text>
<text x="64.2" y="110.8">VCCQ</text>
<text x="64.2" y="113.3">VCCQ</text>
<text x="64.2" y="112">VCCQ</text>
<text x="65" y="108.3">VCC</text>
<text x="68.2" y="109.2">A4</text>
<text x="68.2" y="110.4">B6</text>
<text x="68.2" y="112.9">C7</text>
<text x="68.2" y="111.7">B9</text>
<text x="109.9" y="113.9" transform="rotate(-90 109.9 113.9)">C263</text>
<text x="39.6" y="116.7">AA11</text>
<text x="40" y="114.2">W13</text>
<text x="40.4" y="115.4">Y10</text>
<text x="41" y="119.1">F2</text>
<text x="43.4" y="114.5">VSSQ</text>
<text x="43.4" y="115.8">VSSQ</text>
<text x="43.4" y="117">VSSQ</text>
<text x="43.4" y="119.5">VSS</text>
<text x="64.2" y="114.5">VCCQ</text>
<text x="64.3" y="118.2">CLKM</text>
<text x="64.6" y="115.8">VCCI</text>
<text x="65.1" y="119.5">RST</text>
<text x="68.2" y="117.9">B8</text>
<text x="68.2" y="119.1">C2</text>
<text x="68.2" y="114.2">C11</text>
<text x="68.2" y="115.4">A11</text>
<text x="74.9" y="117.5">[3]</text>
<text x="74.9" y="118.7">[3]</text>
<text x="74.9" y="120">[3]</text>
<text x="80.8" y="117.9">MSDC0_CLK</text>
<text x="80.8" y="119.1">MSDC0_RSTB</text>
<text x="93.2" y="119.5" transform="rotate(-90 93.2 119.5)">C254</text>
<text x="98.3" y="119.5" transform="rotate(-90 98.3 119.5)">C261</text>
<text x="105.8" y="119.4" transform="rotate(-90 105.8 119.4)">4.7uF</text>
<text x="105.8" y="114" transform="rotate(-90 105.8 114)">C262</text>
<text x="109.8" y="119.4" transform="rotate(-90 109.8 119.4)">220nF</text>
<text x="121.3" y="120" transform="rotate(-90 121.3 120)">4.7uF</text>
<text x="121.3" y="114.7" transform="rotate(-90 121.3 114.7)">C264</text>
<text x="124.6" y="120" transform="rotate(-90 124.6 120)">100nF</text>
<text x="124.8" y="114.5" transform="rotate(-90 124.8 114.5)">C265</text>
<text x="40.8" y="120.4">G4</text>
<text x="40.8" y="121.6">G8</text>
<text x="40.8" y="122.8">H3</text>
<text x="40.8" y="124.1">H5</text>
<text x="41" y="125.3">L4</text>
<text x="43.4" y="120.7">VSS</text>
<text x="43.4" y="122">VSS</text>
<text x="43.4" y="123.2">VSS</text>
<text x="43.4" y="124.4">VSS</text>
<text x="43.4" y="125.7">VSS</text>
<text x="64.4" y="123.2">DAT7</text>
<text x="64.4" y="124.4">DAT6</text>
<text x="64.4" y="125.7">DAT5</text>
<text x="64.7" y="120.7">CMD</text>
<text x="68.2" y="120.4">A6</text>
<text x="68.2" y="122.8">B4</text>
<text x="68.2" y="124.1">A5</text>
<text x="68.2" y="125.3">A10</text>
<text x="74.9" y="122.5">[3]</text>
<text x="74.9" y="123.7">[3]</text>
<text x="74.9" y="124.9">[3]</text>
<text x="80.8" y="120.4">MSDC0_CMD</text>
<text x="80.8" y="122.8">MSDC0_DAT7</text>
<text x="80.8" y="124.1">MSDC0_DAT6</text>
<text x="80.8" y="125.3">MSDC0_DAT5</text>
<text x="93" y="124.9" transform="rotate(-90 93 124.9)">100nF</text>
<text x="98.4" y="123.8" transform="rotate(-90 98.4 123.8)">1uF</text>
<text x="40.7" y="126.6">M3</text>
<text x="40.7" y="127.8">M4</text>
<text x="40.8" y="129">N4</text>
<text x="40.8" y="130.3">N8</text>
<text x="41" y="131.5">P4</text>
<text x="43.4" y="129.4">VSS</text>
<text x="43.4" y="130.6">VSS</text>
<text x="43.4" y="131.9">VSS</text>
<text x="43.4" y="126.9">VSS</text>
<text x="43.4" y="128.1">VSS</text>
<text x="64.4" y="126.9">DAT4</text>
<text x="64.4" y="128.1">DAT3</text>
<text x="64.4" y="129.4">DAT2</text>
<text x="64.4" y="130.6">DAT1</text>
<text x="64.4" y="131.9">DAT0</text>
<text x="68.2" y="126.6">C9</text>
<text x="68.2" y="127.8">B5</text>
<text x="68.2" y="129">C6</text>
<text x="68.2" y="130.3">B10</text>
<text x="68.2" y="131.5">A9</text>
<text x="74.9" y="126.2">[3]</text>
<text x="74.9" y="127.4">[3]</text>
<text x="74.9" y="128.7">[3]</text>
<text x="74.9" y="129.9">[3]</text>
<text x="74.9" y="131.1">[3]</text>
<text x="80.8" y="126.6">MSDC0_DAT4</text>
<text x="80.8" y="127.8">MSDC0_DAT3</text>
<text x="80.8" y="129">MSDC0_DAT2</text>
<text x="80.8" y="130.3">MSDC0_DAT1</text>
<text x="80.8" y="131.5">MSDC0_DAT0</text>
<text x="40.4" y="132.7">P12</text>
<text x="40.9" y="134">R3</text>
<text x="40.9" y="135.2">R4</text>
<text x="40.9" y="136.5">R8</text>
<text x="41" y="137.7">T4</text>
<text x="43.4" y="133.1">VSS</text>
<text x="43.4" y="134.3">VSS</text>
<text x="43.4" y="135.6">VSS</text>
<text x="43.4" y="136.8">VSS</text>
<text x="40.3" y="141.4">AA2</text>
<text x="40.3" y="142.7">AA4</text>
<text x="40.3" y="143.9">AA8</text>
<text x="41" y="138.9">Y4</text>
<text x="41" y="140.2">Y5</text>
<text x="43.4" y="138.1">VSS</text>
<text x="43.4" y="139.3">VSS</text>
<text x="43.4" y="140.5">VSS</text>
<text x="43.4" y="141.8">VSS</text>
<text x="43.4" y="143">VSS</text>
<text x="64.2" y="139.3">CS0#</text>
<text x="64.2" y="140.5">CS1#</text>
<text x="64.4" y="143">CKE0</text>
<text x="68.2" y="138.9">U3</text>
<text x="68.2" y="140.2">T3</text>
<text x="68.2" y="142.7">T2</text>
<text x="68.2" y="143.9">R2</text>
<text x="79.3" y="142.3">[3]</text>
<text x="79.3" y="139.8">[3]</text>
<text x="79.3" y="138.6">[3]</text>
<text x="85.1" y="142.7">CKE</text>
<text x="85.1" y="140.2">CS1_N</text>
<text x="85.1" y="138.9">CS0_N</text>
<text x="40.8" y="146.4">H4</text>
<text x="40.9" y="148.9">K4</text>
<text x="41.1" y="147.6">J4</text>
<text x="43.4" y="144.3">VSS</text>
<text x="43.4" y="146.7">VSSCA</text>
<text x="43.4" y="148">VSSCA</text>
<text x="43.4" y="149.2">VSSCA</text>
<text x="64.3" y="148">CLK#</text>
<text x="64.4" y="144.3">CKE1</text>
<text x="65.1" y="146.7">CLK</text>
<text x="68.2" y="146.4">P3</text>
<text x="68.2" y="147.6">N3</text>
<text x="79.3" y="149.8">[3]</text>
<text x="79.3" y="147.3">[3]</text>
<text x="79.3" y="146">[3]</text>
<text x="85.1" y="147.6">CLK0_C</text>
<text x="85.1" y="146.4">CLK0_T</text>
<text x="40.6" y="153.8">W4</text>
<text x="40.8" y="151.4">U4</text>
<text x="40.9" y="152.6">V4</text>
<text x="41" y="150.1">P2</text>
<text x="43.4" y="150.5">VSSCA</text>
<text x="43.4" y="151.7">VSSCA</text>
<text x="43.4" y="153">VSSCA</text>
<text x="43.4" y="154.2">VSSCA</text>
<text x="63.4" y="151.7">DQS0#</text>
<text x="63.4" y="154.2">DQS1#</text>
<text x="64.2" y="150.5">DQS0</text>
<text x="64.2" y="153">DQS1</text>
<text x="64.2" y="155.4">DQS2</text>
<text x="68.2" y="150.1">T9</text>
<text x="68.2" y="151.4">R9</text>
<text x="68.2" y="152.6">M9</text>
<text x="68.2" y="153.8">N9</text>
<text x="68.2" y="155.1">Y9</text>
<text x="79.3" y="155.9">[3]</text>
<text x="79.3" y="154.7">[3]</text>
<text x="79.3" y="153.5">[3]</text>
<text x="79.3" y="152.2">[3]</text>
<text x="79.3" y="151">[3]</text>
<text x="85.1" y="155.1">DQS2_T</text>
<text x="85.1" y="153.8">DQS1_C</text>
<text x="85.1" y="152.6">DQS1_T</text>
<text x="85.1" y="151.4">DQS0_C</text>
<text x="85.1" y="150.1">DQS0_T</text>
<text x="40.3" y="158.8">A12</text>
<text x="40.9" y="160">B2</text>
<text x="40.9" y="161.3">B7</text>
<text x="40.9" y="156.3">A3</text>
<text x="40.9" y="157.6">A8</text>
<text x="43.4" y="156.7">VSSM</text>
<text x="43.4" y="157.9">VSSM</text>
<text x="43.4" y="159.2">VSSM</text>
<text x="43.4" y="160.4">VSSM</text>
<text x="43.4" y="161.6">VSSM</text>
<text x="63.4" y="156.7">DQS2#</text>
<text x="63.4" y="159.2">DQS3#</text>
<text x="64.2" y="157.9">DQS3</text>
<text x="64.8" y="161.6">DM0</text>
<text x="68.2" y="156.3">W9</text>
<text x="68.2" y="157.6">H9</text>
<text x="68.2" y="158.8">J9</text>
<text x="68.2" y="161.3">R10</text>
<text x="79.3" y="160.9">[3]</text>
<text x="79.3" y="158.4">[3]</text>
<text x="79.3" y="157.2">[3]</text>
<text x="85.1" y="161.3">DQM0</text>
<text x="85.1" y="158.8">DQS3_C</text>
<text x="85.1" y="157.6">DQS3_T</text>
<text x="85.1" y="156.3">DQS2_C</text>
<text x="40.3" y="162.5">B11</text>
<text x="40.3" y="167.5">C10</text>
<text x="40.9" y="163.8">C3</text>
<text x="40.9" y="165">C5</text>
<text x="40.9" y="166.2">C8</text>
<text x="43.4" y="162.9">VSSM</text>
<text x="43.4" y="164.1">VSSM</text>
<text x="43.4" y="165.4">VSSM</text>
<text x="43.4" y="166.6">VSSM</text>
<text x="43.4" y="167.8">VSSM</text>
<text x="63.2" y="167.8">VREFCA</text>
<text x="64.8" y="162.9">DM1</text>
<text x="64.8" y="164.1">DM2</text>
<text x="64.8" y="165.4">DM3</text>
<text x="68.2" y="162.5">N10</text>
<text x="68.2" y="163.8">W10</text>
<text x="68.2" y="165">J10</text>
<text x="68.2" y="167.5">M2</text>
<text x="79.3" y="164.6">[3]</text>
<text x="79.3" y="163.4">[3]</text>
<text x="79.3" y="162.1">[3]</text>
<text x="85.1" y="165">DQM3</text>
<text x="85.1" y="163.8">DQM2</text>
<text x="85.1" y="162.5">DQM1</text>
<text x="89.2" y="167.2">[2]</text>
<text x="95" y="167.5">EVREF</text>
<text x="40.3" y="168.7">C12</text>
<text x="40.3" y="170">C13</text>
<text x="40.8" y="171.2">D7</text>
<text x="40.9" y="173.7">A2</text>
<text x="43.4" y="169.1">VSSM</text>
<text x="43.4" y="170.3">VSSM</text>
<text x="43.4" y="171.6">VSSM</text>
<text x="63" y="169.1">VREFDQ</text>
<text x="64.8" y="172.8">DNU</text>
<text x="68.2" y="173.7">AB13</text>
<text x="68.2" y="172.4">AB14</text>
<text x="68.2" y="168.7">P13</text>
<text x="77.5" y="172.6">C250</text>
<text x="77.5" y="173.7">1uF</text>
<text x="81.6" y="171.9">C251</text>
<text x="40.3" y="177.4">B14</text>
<text x="40.3" y="174.9">A13</text>
<text x="40.8" y="178.6">D2</text>
<text x="40.8" y="179.9">D3</text>
<text x="40.9" y="176.1">B1</text>
<text x="43.4" y="176.5">VSF</text>
<text x="43.4" y="177.8">VSF</text>
<text x="43.4" y="179">VSF</text>
<text x="43.4" y="174">VSF</text>
<text x="43.4" y="175.3">VSF</text>
<text x="64.8" y="179">DNU</text>
<text x="64.8" y="177.8">DNU</text>
<text x="64.8" y="176.5">DNU</text>
<text x="64.8" y="175.3">DNU</text>
<text x="64.8" y="174">DNU</text>
<text x="68.2" y="179.9">A14</text>
<text x="68.2" y="178.6">AA1</text>
<text x="68.2" y="177.4">AA14</text>
<text x="68.2" y="176.1">AB1</text>
<text x="68.2" y="174.9">AB2</text>
<text x="81.6" y="174.9">100nF</text>
<text x="37" y="185.6">[3]</text>
<text x="40.8" y="181.1">D4</text>
<text x="40.8" y="182.4">D5</text>
<text x="40.8" y="183.6">D6</text>
<text x="43.4" y="180.2">VSF</text>
<text x="43.4" y="181.5">VSF</text>
<text x="43.4" y="182.7">VSF</text>
<text x="43.4" y="184">VSF</text>
<text x="64.8" y="181.5">DNU</text>
<text x="64.8" y="180.2">DNU</text>
<text x="68.2" y="181.1">A1</text>
<text x="26.1" y="186.1">MSDC0_DSL</text>
<text x="40.9" y="186.1">A7</text>
<text x="43.4" y="186.5">DSL/RCLKM</text>
<text x="64.9" y="191.2">KMR820001M-B609</text>
<text x="64.9" y="186.5">ODT</text>
<text x="68.2" y="186.1">P10</text>
<text x="108.6" y="190.3">COMPANY:</text>
</g>
<g font-size=".8">
<text x="30.4" y="32.7">[3]</text>
<text x="30.4" y="31.7">CA[0:9]</text>
</g>
</svg>
